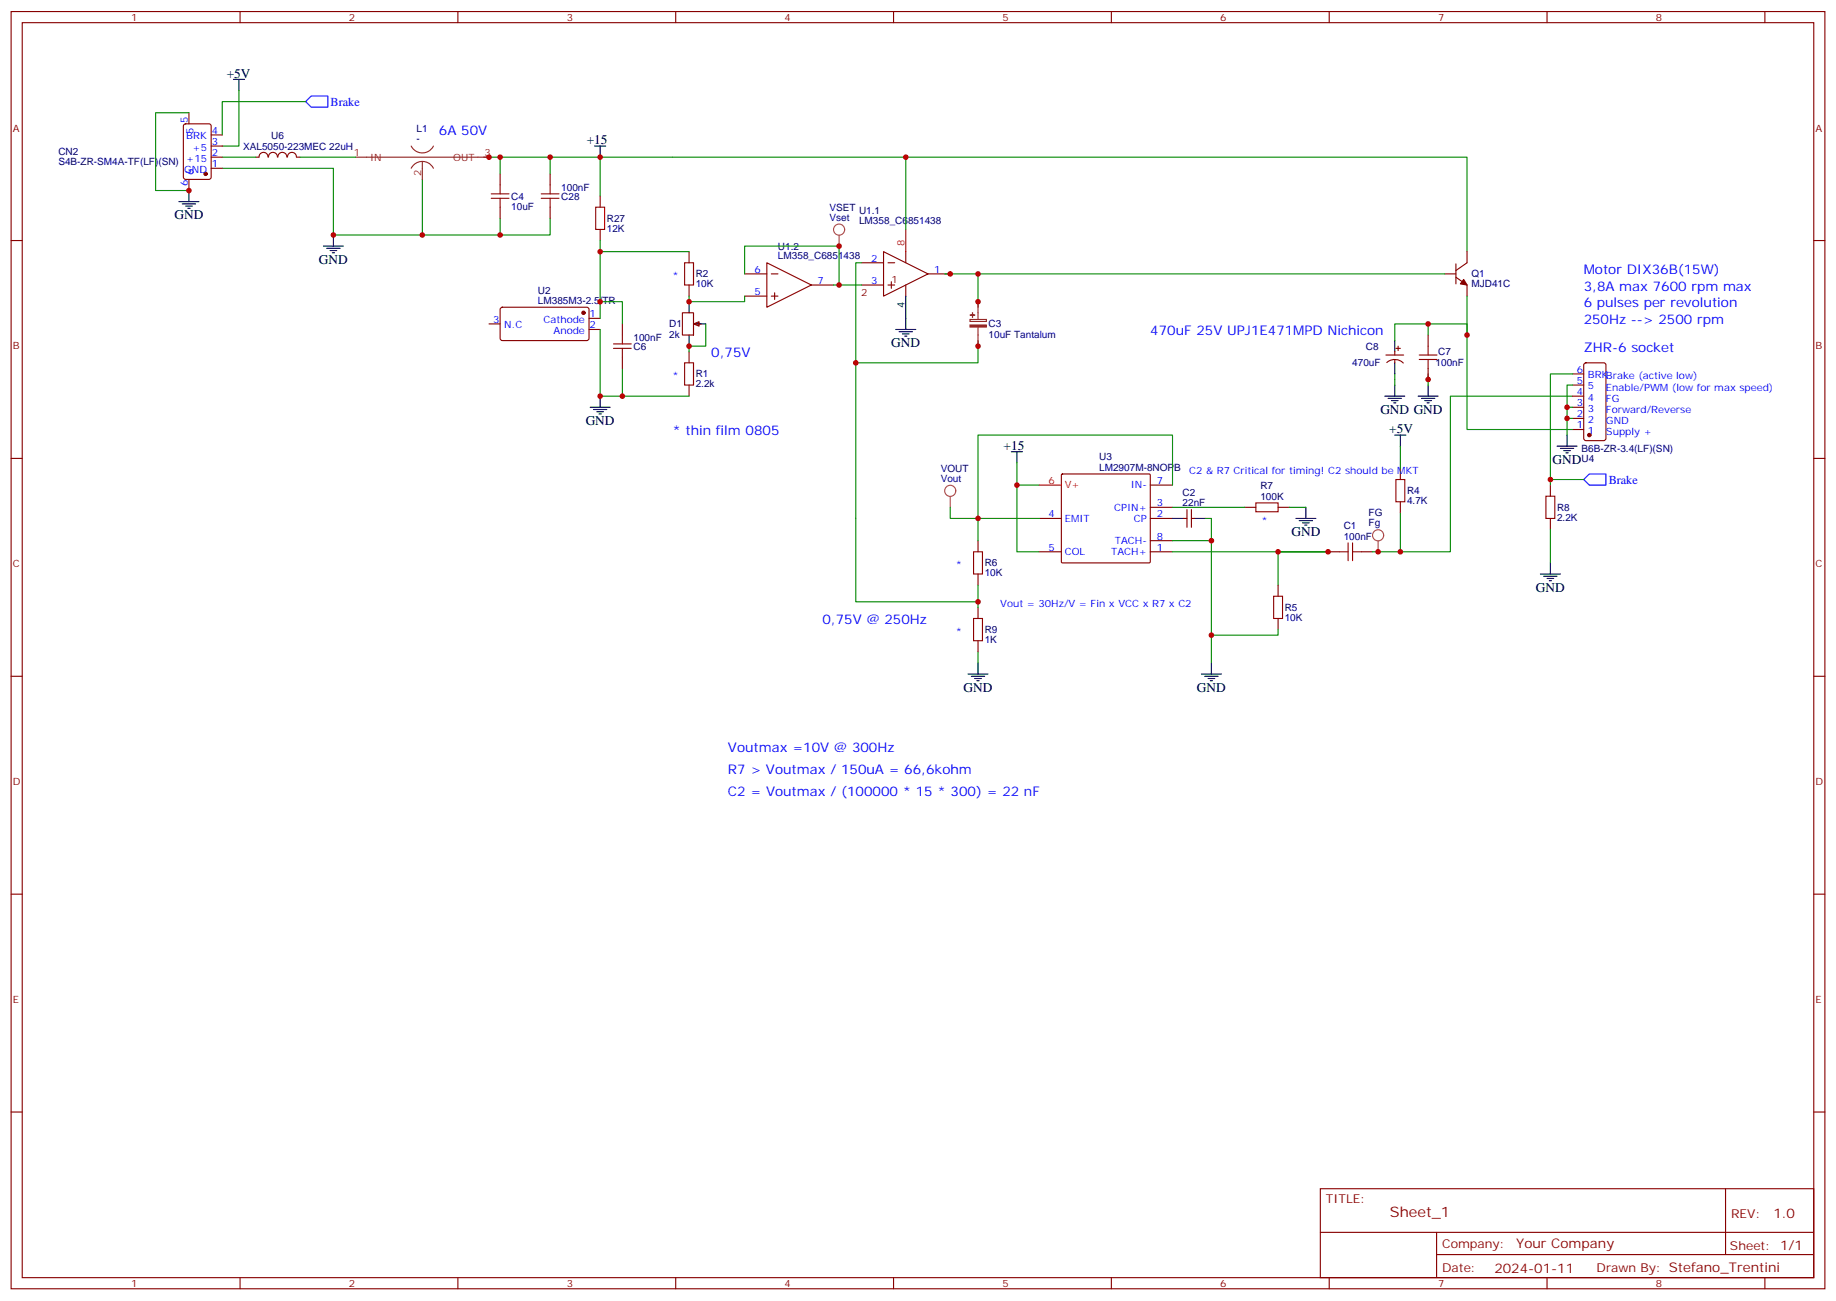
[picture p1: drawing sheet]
<svg xmlns="http://www.w3.org/2000/svg" width="583mm" height="413mm" viewBox="0 0 583 413" stroke-linecap="round" stroke-linejoin="round" font-family="sans-serif">
<g fill="none" stroke="#870000" stroke-width=".35">
<path d="M3.5 3.7h575.8v405.3h-575.8zM7.1 7.2h568.6v398.3h-568.6zM76.2 3.7v3.5M145.3 3.7v3.5M214.5 3.7v3.5M283.6 3.7v3.5M352.8 3.7v3.5M421.9 3.7v3.5M491.1 3.7v3.5M560.2 3.7v3.5M174.6 55.2v3.5M3.5 76.3h3.6"/>
<path d="M174.6 65.8v3.5M190.5 62.2v3.6M190.5 72.8v3.5M218.7 79.9v3.5M280.5 79.9l14.1 7-14.1 7.1zM287.5 79.9v3.5M465.7 79.9v3.5l-3.6 2.5M575.7 76.3h3.6M159 97.7l.5-.2 27 .1 .5 .6-.1 9.5-.6 .4-27.1-.1-.5-.6v-9.2zM218.7 90.5v3.5M236.4 86.9h7M236.4 94h7"/>
<path d="M243.4 83.4l14.1 7.1-14.1 7zM244.8 86.9h2.1M244.8 94h2.1M245.9 92.9v2.1M257.5 90.5h7.1M273.4 90.5h7.1M273.4 83.4h7.1M281.9 90.5h2.1M281.9 83.4h2.1M282.9 89.4v2.1M287.5 90.5v3.5M294.6 86.9h7"/>
<path d="M458.6 86.9h3.5M462.1 88l3.6 2.5v3.5M462.1 83.7v6.4M155.2 102.8h3.5M187 101h3.5M187 104.6h3.5M218.7 111.6v3.5M453.3 106.3v3.6M453.3 116.9v3.5M499.2 118.7h3.5M502.9 115.4l.5-.3h5.7l.6 .5 .1 23.5-.5 .7h-5.9l-.6-.4-.1-23.5zM218.7 122.2v3.5"/>
<path d="M499.2 136.3h3.5M499.2 132.8h3.5M499.2 129.3h3.5M499.2 125.7h3.5M499.2 122.2h3.5M3.5 145.5h3.6M337 150.6l.3-.2 27.7 .1 .1 .3v27.7l-.3 .1h-27.7l-.2-.3zM365.1 154h7.1M444.5 148.7v3.5M444.5 159.2v3.6M492.1 154v3.5M575.7 145.5h3.6"/>
<path d="M310.4 171.6v3.5M329.8 175.1h7.1M329.8 164.5h7.1M365.1 171.6h7.1M365.1 175.1h7.1M365.1 164.5h7.1M365.1 161h7.1M375.7 164.5h1.1M376.8 161.7v5.7M378.2 164.5h1M378.2 161.7v5.7M395.1 161h3.5"/>
<path d="M405.7 161h3.5M421.6 175.1h3.5M432.2 175.1h3.5M492.1 164.5v3.6M310.4 182.2v3.5M310.4 192.8v3.5M405.7 185.7v3.5M405.7 196.3v3.5M3.5 214.6h3.6M310.4 203.3v3.6M575.7 214.6h3.6M3.5 283.8h3.6"/>
<path d="M575.7 283.8h3.6M3.5 352.9h3.6M575.7 352.9h3.6M419.1 377.3h156.6v28.2h-156.6zM547.7 377.3v20.9M419.1 391.1h156.5M456 398.2h119.6M456 391.1v14.1M76.2 405.5v3.5M145.3 405.5v3.5M214.5 405.5v3.5M283.6 405.5v3.5"/>
<path d="M352.8 405.5v3.5M421.9 405.5v3.5M491.1 405.5v3.5M560.2 405.5v3.5"/>
</g>
<g fill="none" stroke="#008700" stroke-width=".35">
<path d="M97 32.2h-26.4v10.6M70.6 53.4h35.2v21.2h28.3M134.1 56.9v17.7h24.6M153.5 49.9h5.2v5.3M158.7 49.9h15.9v5.3M174.6 49.9h291.1v30M287.5 49.9v22.9M158.7 69.3v5.3h15.9v-5.3M190.5 76.3v24.7M190.5 79.9h28.2M190.5 95.7h7.1v7.1M218.7 94v1.7h17.7v-1.7"/>
<path d="M236.4 86.9v-8.8h29.9v12.4M264.6 90.5h8.8M273.4 83.4h-1.8v31.7h38.8v-7M299.9 86.9h158.7M310.4 86.9v10.6M465.7 94v42.3h33.5M190.5 104.6v21.1h7.1v-8.8M224 102.8v7.1h-5.3v1.7M271.6 115.1v75.9h38.8M453.3 118.7v3.5M465.7 106.3v-3.5h-23v5.3M197.6 125.7h21.1"/>
<path d="M499.2 125.7h-38.8v49.4h-15.9M329.8 154h-7v21.1h7M372.2 154v-15.9h-61.8v26.4M444.5 141.6v7.1M502.7 152.2h-10.6v1.8M329.8 164.5h-19.4v7.1M372.2 171.6h12.3v38.8M372.2 175.1h49.4h-15.9v10.6M372.2 161h22.9M382.8 164.5h1.7v7.1M409.2 161h5.3M444.5 162.8v12.3h-8.8"/>
<path d="M310.4 185.7v7.1M405.7 199.8v1.8h-21.2M310.4 206.9v3.5"/>
</g>
<g fill="none" stroke="#a10000" stroke-width=".35">
<path d="M174.6 58.7v2.8M171.8 62.9h5.6M171.8 61.5h5.6M174.6 62.9v2.9M189.1 65.8h2.8v7h-2.8zM217.3 83.4h2.8v7.1h-2.8zM217.3 115.1h2.8v7.1h-2.8zM450.5 114.1h5.6M450.5 112.7h5.6M453.3 109.9v2.8M453.3 114.1v2.8M398.6 159.6h7.1v2.8h-7.1z"/>
<path d="M443.1 152.2h2.8v7h-2.8zM490.7 157.5h2.8v7h-2.8zM309 175.1h2.9v7.1h-2.9zM425.1 175.1h2.8M427.9 172.3v5.6M429.3 172.3v5.6M429.3 175.1h2.9M309 196.3h2.9v7h-2.9zM404.3 189.2h2.8v7.1h-2.8z"/>
</g>
<g fill="none" stroke="#000" stroke-width=".35">
<path d="M74.1 25.2h3.5M75.8 25.2v3.5M102.7 78.1h6.3M103.7 78.8h4.2M104.8 79.5h2.1M105.8 74.6v3.5M105.5 80.2h.7M287.5 94v10.6M284.3 104.6h6.4M285.4 105.3h4.2M286.5 106h2.1M287.2 106.7h.7"/>
<path d="M187.3 129.3h6.4M188.4 130h4.2M189.4 130.7h2.2M190.1 131.4h.8M190.5 125.7v3.6M442.7 138.1h3.6M444.5 138.1v3.5M450.1 125.7h6.4M451.2 126.4h4.2M452.3 127.1h2.1M453 127.8h.7M453.3 122.2v3.5"/>
<path d="M321 143.4h3.6M322.8 143.4v3.5M372.2 164.5h3.5M379.2 164.5h3.6M411.3 164.5h6.4M412.4 165.2h4.2M413.5 165.9h2.1M414.2 166.7h.7M414.5 161v3.5M492.1 178.6v3.6M488.9 182.2h6.4M490 182.9h4.2"/>
<path d="M491.1 183.6h2.1M491.8 184.3h.7M307.3 213.9h6.3M308.3 214.6h4.3M309.4 215.3h2.1M310.1 216h.7M310.4 210.4v3.5M381.4 213.9h6.3M382.4 214.6h4.2M383.5 215.3h2.1M384.2 216h.7M384.5 210.4v3.5"/>
</g>
<path d="M287.5 72.8v7.1M329.8 154h7.1" fill="none" stroke="#f00" stroke-width=".35"/>
<g fill="#870000" stroke="#870000" stroke-width=".35">
<path d="M464.6 88.7l1.1 1.8-2.2-.4z"/>
<circle cx="185.2" cy="99.3" r=".53"/>
<circle cx="504.5" cy="138.1" r=".53"/>
</g>
<path d="M98.8 30.5h5.3v3.5h-5.3l-1.8-1.8zM502.7 152.2l1.8-1.8h5.3v3.6h-5.3z" fill="none" stroke="#00f" stroke-width=".35"/>
<path d="M220.1 102.8l1.8-.7v1.4z" fill="#f0f0f0" stroke="#870000" stroke-width=".35"/>
<g fill="none" stroke="#870000" stroke-width=".35">
<path d="M58.4 39.5l.5-.2h7.4l.7 .4v16.5l-.4 .7h-7.7l-.6-.4-.1-16.5zM60 35.8v3.5M60 56.9v3.6M67 49.9h3.6M67 53.4h3.6M67 46.4h3.6M67 42.8h3.6M81.1 49.9h1.1M82.2 49.9a1.41 1.41 0 0 1 1.4-1.5 1.41 1.41 0 0 1 1.4 1.5M85.2 49.9a1.41 1.41 0 0 1 1.4-1.5 1.41 1.41 0 0 1 1.4 1.5M88.2 49.9a1.41 1.41 0 0 1 1.4-1.5 1.41 1.41 0 0 1 1.4 1.5M91.3 49.9a1.41 1.41 0 0 1 1.4-1.5 1.41 1.41 0 0 1 1.4 1.5"/>
<path d="M94.2 49.9h1M158.7 55.2v3.5M158.7 65.8v3.5M216.6 99.3h3.5v7h-3.5zM197.6 102.8v3.5M197.6 113.4v3.5M220.8 102.8h1.8M439.9 112.7h5.7M440.2 115.1a3.8 3.8 0 0 1 5.2 .1M442.7 111.6v1.1M442.7 114.1v1M443.1 110.6h1.4"/>
<path d="M443.8 109.9v1.4"/>
</g>
<g fill="none" stroke="#000" stroke-width=".35">
<path d="M188.7 46.4h3.6M190.5 46.4v3.5M56.8 64h6.3M57.9 64.7h4.2M58.9 65.4h2.1M59.6 66.1h.7M60 60.5v3.5M218.7 95.7v3.6M218.7 106.3v3.6M220.5 102.8h3.5M442.7 108.1v3.5M442.7 115.1v3.6"/>
<path d="M439.6 125.7h6.3M440.6 126.4h4.3M441.7 127.1h2.1M442.4 127.8h.7M442.7 122.2v3.5M497.4 138.1v3.5M494.2 141.6h6.4M495.3 142.3h4.2M496.4 143h2.1M497.1 143.7h.7"/>
</g>
<g fill="none" stroke="#008700" stroke-width=".35">
<path d="M60 35.8h-10.6v24.7h10.6M75.8 28.7v17.7h-5.2M70.6 49.9h10.5M95.2 49.9h17.7M190.5 49.9v12.3M442.7 118.7v3.5M453.3 102.8v3.5M499.2 118.7h-7.1v33.5M497.4 132.8v5.3M497.4 129.3h1.8M499.2 122.2h-1.8v10.6h1.8M322.8 146.9v7.1"/>
<path d="M301.6 161v3.5h8.8M492.1 168.1v10.5"/>
</g>
<g fill="none" stroke="#a64a4a" stroke-width=".35">
<path d="M266.3 74.6v3.5M301.6 157.5v3.5M437.4 171.6v3.5"/>
<circle cx="266.3" cy="72.9" r="1.76"/>
<circle cx="301.6" cy="155.8" r="1.76"/>
<circle cx="437.4" cy="169.9" r="1.76"/>
</g>
<path d="M112.9 49.9h42.3M130.5 53.4a3.9 3.9 0 0 1 3.6-2.2 3.9 3.9 0 0 1 3.5 2.2M130.5 46.4a3.9 3.9 0 0 0 3.6 2.1 3.9 3.9 0 0 0 3.5-2.1M134.1 51.3v5.6M310.4 95.7v5.7M307.9 101.4h5.2v.6h-5.2zM310.4 103.9v6" fill="none" stroke="#8c2424" stroke-width=".35"/>
<circle cx="65.3" cy="55.2" r=".53" fill="#870000" stroke="#870000" stroke-width=".35"/>
<g fill="#8c2424" stroke="#8c2424" stroke-width=".35">
<path d="M307.9 103.2h5.2v.6h-5.2z"/>
<path d="M308 100h1.4z"/>
<path d="M308.7 99.3v1.4z"/>
</g>
<path d="M158.7 58.7v2.8M155.9 62.9h5.7M155.9 61.5h5.7M158.7 62.9v2.9M194.7 110.6h5.7M194.7 109.1h5.7M197.6 106.3v2.8M197.6 110.6v2.8" fill="none" stroke="#a10000" stroke-width=".35"/>
<g fill="#c00">
<circle cx="158.8" cy="74.6" r=".88"/>
<circle cx="158.8" cy="49.9" r=".88"/>
<circle cx="134.1" cy="74.6" r=".88"/>
<circle cx="105.8" cy="74.6" r=".88"/>
<circle cx="287.5" cy="49.9" r=".88"/>
<circle cx="301.6" cy="86.9" r=".88"/>
<circle cx="310.4" cy="86.9" r=".88"/>
<circle cx="174.6" cy="49.9" r=".88"/>
<circle cx="190.5" cy="95.7" r=".88"/>
<circle cx="190.5" cy="125.7" r=".88"/>
<circle cx="197.6" cy="125.7" r=".88"/>
<circle cx="190.5" cy="79.9" r=".88"/>
<circle cx="384.5" cy="201.6" r=".88"/>
<circle cx="384.5" cy="171.6" r=".88"/>
<circle cx="405.7" cy="175.1" r=".88"/>
<circle cx="465.7" cy="106.3" r=".88"/>
<circle cx="266.3" cy="90.5" r=".88"/>
<circle cx="421.6" cy="175.1" r=".88"/>
<circle cx="310.4" cy="164.5" r=".88"/>
<circle cx="271.6" cy="115.1" r=".88"/>
<circle cx="310.4" cy="191" r=".88"/>
<circle cx="444.5" cy="175.1" r=".88"/>
<circle cx="453.3" cy="120.4" r=".88"/>
<circle cx="492.1" cy="152.2" r=".88"/>
<circle cx="266.3" cy="78.1" r=".88"/>
<circle cx="437.4" cy="175.1" r=".88"/>
<circle cx="497.4" cy="132.8" r=".88"/>
<circle cx="155.2" cy="49.9" r=".88"/>
<circle cx="322.8" cy="154" r=".88"/>
<circle cx="453.3" cy="102.8" r=".88"/>
<circle cx="310.4" cy="95.7" r=".88"/>
<circle cx="310.4" cy="109.9" r=".88"/>
<circle cx="218.7" cy="109.9" r=".88"/>
<circle cx="218.7" cy="95.7" r=".88"/>
<circle cx="497.4" cy="129.3" r=".88"/>
<circle cx="190.5" cy="49.9" r=".88"/>
<circle cx="60" cy="60.5" r=".88"/>
</g>
<text font-size="4.6" fill="#800" x="441.2" y="386.3">Sheet_1</text>
<g font-size="4.2">
<text x="72" y="24.8">+5V</text>
<text x="186.3" y="45.6">+15</text>
<text x="55.4" y="69.6">GND</text>
<text x="101.2" y="83.7">GND</text>
<text x="282.9" y="110.2">GND</text>
<text x="438.1" y="131.4">GND GND</text>
<text x="185.9" y="134.9">GND</text>
<text x="441" y="137.4">+5V</text>
<text x="318.6" y="142.7">+15</text>
<text x="492.8" y="147.2">GND</text>
<text x="409.9" y="170.2">GND</text>
<text x="487.5" y="187.8">GND</text>
<text x="305.9" y="219.6">GND</text>
<text x="379.9" y="219.6">GND</text>
</g>
<g font-size="4.2" fill="#00f">
<text x="139.3" y="42.8">6A 50V</text>
<text x="502.7" y="86.9">Motor DIX36B(15W)</text>
<text x="502.7" y="92.2">3,8A max 7600 rpm max</text>
<text x="502.7" y="97.5">6 pulses per revolution</text>
<text x="365.1" y="106.3">470uF 25V UPJ1E471MPD Nichicon</text>
<text x="502.7" y="102.8">250Hz --&gt; 2500 rpm</text>
<text x="225.8" y="113.4">0,75V</text>
<text x="502.7" y="111.6">ZHR-6 socket</text>
<text x="213.4" y="138.1">* thin film 0805</text>
<text x="261.1" y="198">0,75V @ 250Hz</text>
<text x="231.1" y="238.6">Voutmax =10V @ 300Hz</text>
<text x="231.1" y="245.7">R7 &gt; Voutmax / 150uA = 66,6kohm</text>
<text x="231.1" y="252.7">C2 = Voutmax / (100000 * 15 * 300) = 22 nF</text>
</g>
<g font-size="4.2" fill="#800">
<text x="562.9" y="386.5">1.0</text>
<text x="481.3" y="396.1">Your Company</text>
<text x="474.4" y="403.9">2024-01-11</text>
</g>
<g font-size="3.9" fill="#00f">
<text x="104.9" y="33.6">Brake</text>
<text x="510.6" y="153.5">Brake</text>
</g>
<g font-size="3.9" fill="#800">
<text x="420.9" y="381.8">TITLE:</text>
<text x="549.5" y="386.5">REV:</text>
<text x="457.8" y="396">Company:</text>
<text x="549.1" y="396.7">Sheet: 1/1</text>
<text x="457.8" y="403.7">Date:</text>
<text x="506.8" y="403.8">Drawn By: Stefano_Trentini</text>
</g>
<g font-size="3.2" fill="#800">
<text x="41.6" y="6.7">1</text>
<text x="110.8" y="6.7">2</text>
<text x="179.9" y="6.7">3</text>
<text x="249.1" y="6.7">4</text>
<text x="318.2" y="6.7">5</text>
<text x="387.3" y="6.7">6</text>
<text x="456.5" y="6.7">7</text>
<text x="525.6" y="6.7">8</text>
<text x="4.1" y="41.8">A</text>
<text x="576.3" y="41.8">A</text>
<text x="282.9" y="90">1</text>
<text x="273.4" y="94">2</text>
<text x="4.1" y="110.9">B</text>
<text x="576.3" y="110.9">B</text>
<text x="4.1" y="180.1">C</text>
<text x="576.3" y="180.1">C</text>
<text x="4.1" y="249.2">D</text>
<text x="576.3" y="249.2">D</text>
<text x="4.1" y="318.3">E</text>
<text x="576.3" y="318.3">E</text>
<text x="41.6" y="408.5">1</text>
<text x="110.8" y="408.5">2</text>
<text x="179.9" y="408.5">3</text>
<text x="249.1" y="408.5">4</text>
<text x="318.2" y="408.5">5</text>
<text x="387.3" y="408.5">6</text>
<text x="456.5" y="408.5">7</text>
<text x="525.6" y="408.5">8</text>
</g>
<g font-size="3.2" fill="#00f">
<text x="59.6" y="39.1" transform="rotate(-90 59.6 39.1)">5</text>
<text x="59.1" y="44.2">BRK</text>
<text x="61.1" y="47.8">+5</text>
<text x="61.4" y="42.6" transform="rotate(-90 61.4 42.6)">5</text>
<text x="67.2" y="46">3</text>
<text x="67.2" y="42.5">4</text>
<text x="59.1" y="51.3">+15</text>
<text x="67.2" y="53.1">1</text>
<text x="67.2" y="49.5">2</text>
<text x="58.4" y="54.8">GND</text>
<text x="59.6" y="59.1" transform="rotate(-90 59.6 59.1)">6</text>
<text x="61.4" y="55.6" transform="rotate(-90 61.4 55.6)">6</text>
<text x="276.5" y="83">2</text>
<text x="213.4" y="88.7">*</text>
<text x="239.5" y="86.6">6</text>
<text x="296.5" y="86.6">1</text>
<text x="239.5" y="93.6">5</text>
<text x="259.5" y="90.1">7</text>
<text x="276.5" y="90.1">3</text>
<text x="187.1" y="100.7">1</text>
<text x="156.6" y="102.4">3</text>
<text x="160.1" y="104.2">N.C</text>
<text x="172.5" y="102.4">Cathode</text>
<text x="175.7" y="106">Anode</text>
<text x="187.1" y="104.2">2</text>
<text x="500.5" y="118.3">6</text>
<text x="213.4" y="120.4">*</text>
<text x="500.5" y="125.4">4</text>
<text x="500.5" y="121.8">5</text>
<text x="504" y="123.6">5</text>
<text x="504" y="120.1">BRK</text>
<text x="509.8" y="124">Enable/PWM (low for max speed)</text>
<text x="509.8" y="120.4">Brake (active low)</text>
<text x="500.5" y="128.9">3</text>
<text x="504" y="130.7">3</text>
<text x="504" y="127.1">4</text>
<text x="509.8" y="131">Forward/Reverse</text>
<text x="509.8" y="127.5">FG</text>
<text x="500.5" y="136">1</text>
<text x="500.5" y="132.4">2</text>
<text x="504" y="137.7">1</text>
<text x="504" y="134.2">2</text>
<text x="509.8" y="134.5">GND</text>
<text x="509.8" y="138.1">Supply +</text>
<text x="358.9" y="155">IN-</text>
<text x="367.2" y="153.6">7</text>
<text x="377.5" y="150.4">C2 &amp; R7 Critical for timing! C2 should be MKT</text>
<text x="367.2" y="160.7">3</text>
<text x="332.8" y="164.2">4</text>
<text x="338" y="165.6">EMIT</text>
<text x="353.6" y="162.1">CPIN+</text>
<text x="359.9" y="165.6">CP</text>
<text x="367.2" y="164.2">2</text>
<text x="400.4" y="166.3">*</text>
<text x="353.9" y="172.6">TACH-</text>
<text x="367.2" y="171.2">8</text>
<text x="332.8" y="174.8">5</text>
<text x="338" y="176.2">COL</text>
<text x="352.7" y="176.2">TACH+</text>
<text x="367.2" y="174.8">1</text>
<text x="303.4" y="180.4">*</text>
<text x="317.5" y="192.8">Vout = 30Hz/V = Fin x VCC x R7 x C2</text>
<text x="303.4" y="201.6">*</text>
</g>
<g font-size="3.2" fill="#000080">
<text x="132.2" y="41.9">L1</text>
<text x="77.2" y="47.5">XAL5050-223MEC 22uH</text>
<text x="86.1" y="44.1">U6</text>
<text x="132.2" y="45.1">-</text>
<text x="18.5" y="52.4">S4B-ZR-SM4A-TF(LF)(SN)</text>
<text x="18.5" y="49.3">CN2</text>
<text x="162.3" y="63.4">C4</text>
<text x="178.2" y="60.5">100nF</text>
<text x="178.2" y="63.6">C28</text>
<text x="162.3" y="66.5">10uF</text>
<text x="192.6" y="70.4">R27</text>
<text x="263.3" y="70.1">Vset</text>
<text x="263.3" y="66.8">VSET</text>
<text x="272.7" y="71">LM358_C6851438</text>
<text x="272.7" y="67.9">U1.1</text>
<text x="192.6" y="73.5">12K</text>
<text x="247" y="82.3">LM358_C6851438</text>
<text x="247" y="79.2">U1.2</text>
<text x="220.8" y="88">R2</text>
<text x="467.1" y="88">Q1</text>
<text x="170.8" y="93.3">U2</text>
<text x="220.8" y="91.2">10K</text>
<text x="467.1" y="91.2">MJD41C</text>
<text x="170.8" y="96.4">LM385M3-2.5/TR</text>
<text x="212.4" y="107.1">2k</text>
<text x="212.4" y="103.9">D1</text>
<text x="313.8" y="107.2">10uF Tantalum</text>
<text x="313.8" y="103.9">C3</text>
<text x="201.1" y="108.1">100nF</text>
<text x="201.1" y="111.2">C6</text>
<text x="433.6" y="111">C8</text>
<text x="456.5" y="112.7">C7</text>
<text x="220.8" y="119.8">R1</text>
<text x="429.2" y="116.3">470uF</text>
<text x="455.7" y="116.3">100nF</text>
<text x="220.8" y="122.9">2.2k</text>
<text x="502" y="143.5">B6B-ZR-3.4(LF)(SN)</text>
<text x="298.6" y="149.7">VOUT</text>
<text x="348.9" y="149.4">LM2907M-8NOPB</text>
<text x="348.9" y="146.1">U3</text>
<text x="502" y="146.7">U4</text>
<text x="298.6" y="153">Vout</text>
<text x="400.1" y="155.3">R7</text>
<text x="375.4" y="160.7">22nF</text>
<text x="375.4" y="157.4">C2</text>
<text x="400.1" y="158.5">100K</text>
<text x="446.6" y="159.9">4.7K</text>
<text x="446.6" y="156.8">R4</text>
<text x="434.4" y="167.1">Fg</text>
<text x="434.4" y="163.8">FG</text>
<text x="494.2" y="165.2">2.2K</text>
<text x="494.2" y="162.1">R8</text>
<text x="426.5" y="171.2">100nF</text>
<text x="426.5" y="168">C1</text>
<text x="312.6" y="179.8">R6</text>
<text x="312.6" y="182.9">10K</text>
<text x="407.8" y="197">10K</text>
<text x="407.8" y="193.9">R5</text>
<text x="312.6" y="200.9">R9</text>
<text x="312.6" y="204">1K</text>
</g>
<g font-size="3.2" fill="#8d2323">
<text x="112.3" y="49.5">1</text>
<text x="117.5" y="50.9">IN</text>
<text x="143.9" y="50.9">OUT</text>
<text x="153.8" y="49.5">3</text>
<text x="133.7" y="55.8" transform="rotate(-90 133.7 55.8)">2</text>
</g>
<g font-size="3.2" fill="#f00">
<text x="287.2" y="78.1" transform="rotate(-90 287.2 78.1)">8</text>
<text x="332.8" y="153.6">6</text>
<text x="338" y="155">V+</text>
</g>
<text font-size="3.2" x="287.2" y="97.8" transform="rotate(-90 287.2 97.8)">4</text>
</svg>
